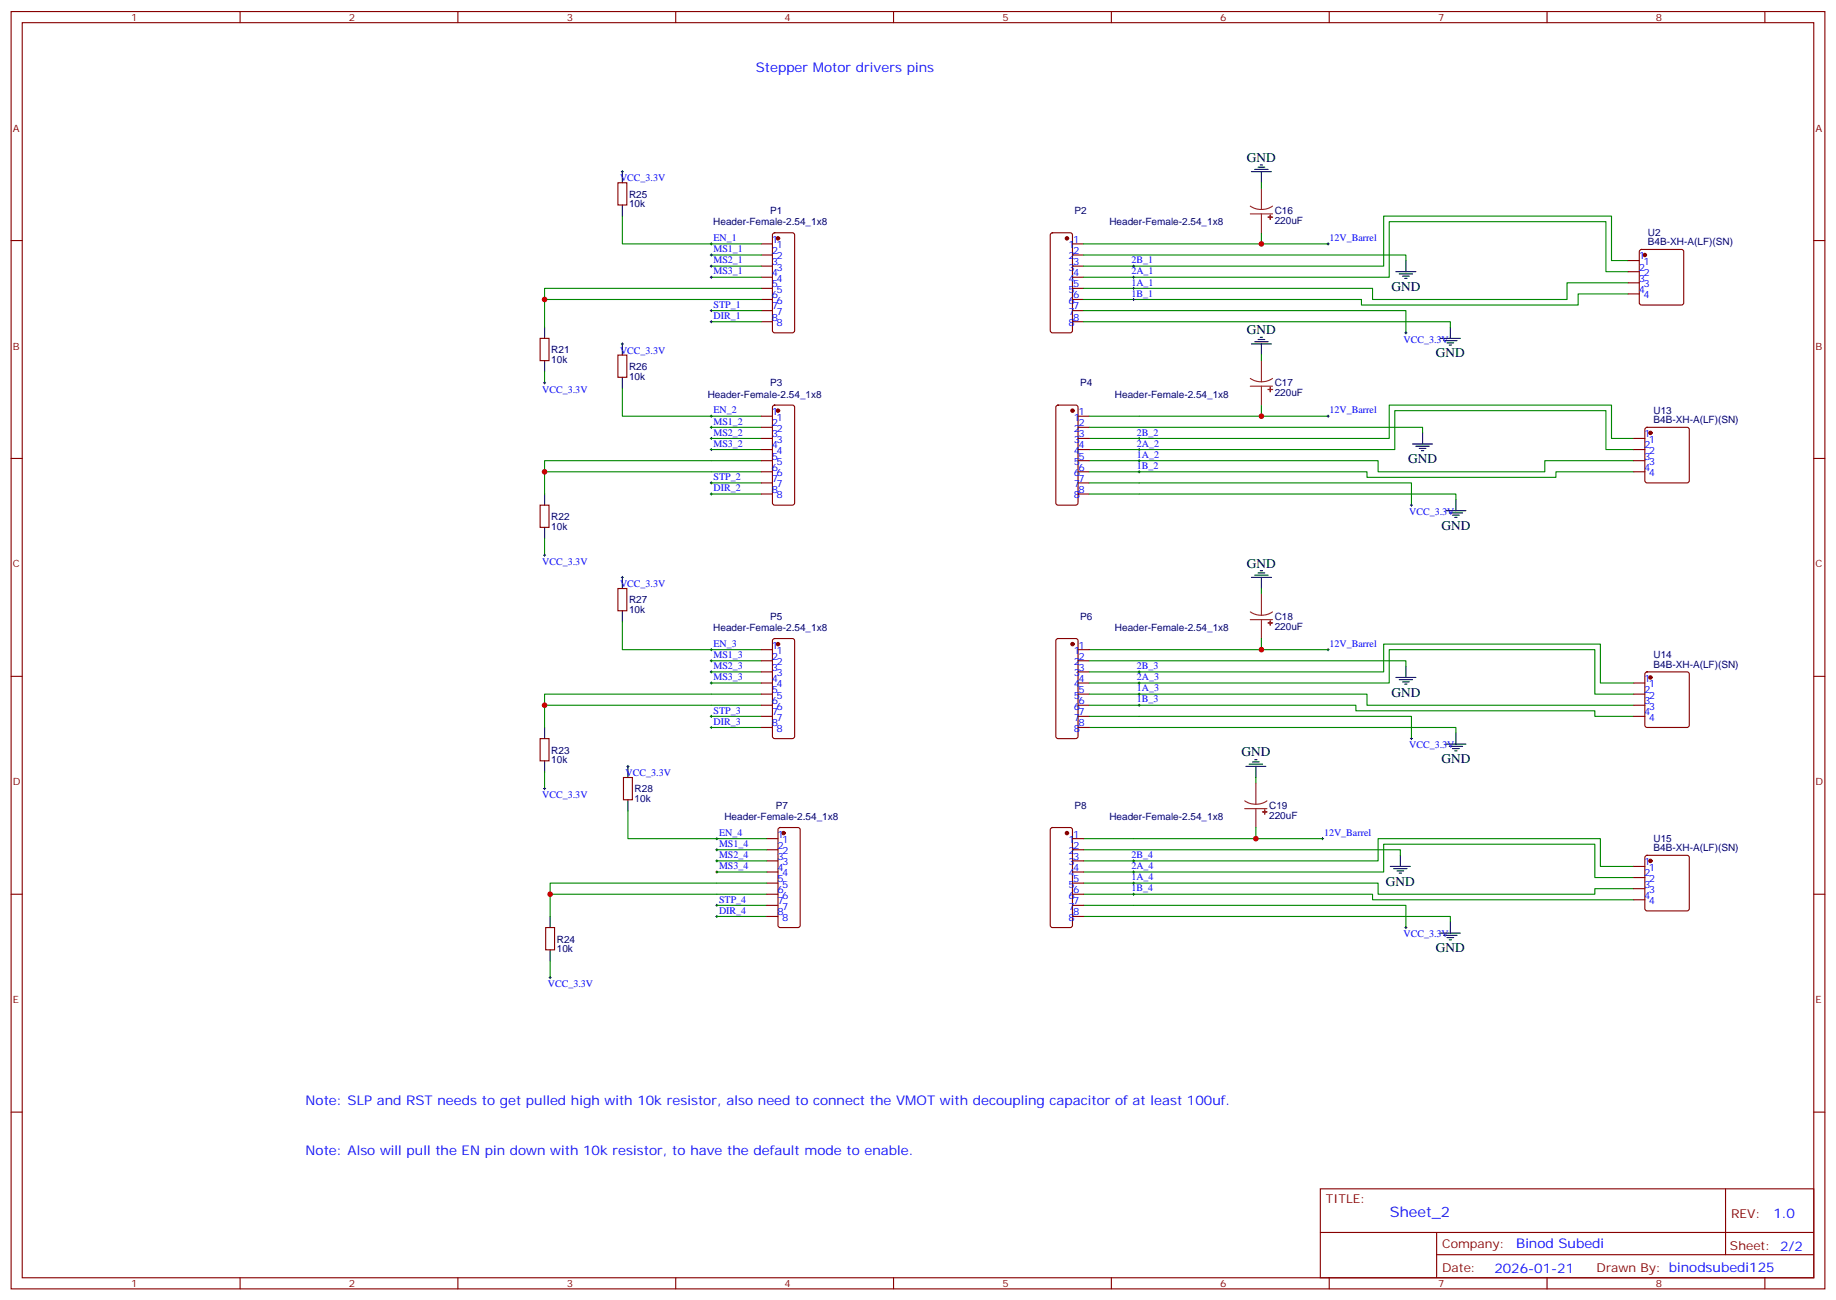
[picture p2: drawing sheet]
<svg xmlns="http://www.w3.org/2000/svg" width="583mm" height="413mm" viewBox="0 0 583 413" stroke-linecap="round" stroke-linejoin="round" font-family="sans-serif">
<g fill="none" stroke="#870000" stroke-width=".35">
<path d="M3.5 3.7h575.8v405.3h-575.8zM7.1 7.2h568.6v398.3h-568.6zM76.2 3.7v3.5M145.3 3.7v3.5M214.5 3.7v3.5M283.6 3.7v3.5M352.8 3.7v3.5M421.9 3.7v3.5M491.1 3.7v3.5M560.2 3.7v3.5M196.1 58h2.9v7.1h-2.9zM3.5 76.3h3.6"/>
<path d="M241.7 77.4h3.5M245.4 74.1l.5-.2h5.6l.5 .2 .2 .5v30.3l-.2 .5-.5 .2h-5.6l-.5-.2-.2-.5v-30.3zM333.6 74.1l.5-.2h5.6l.5 .2 .2 .5v30.3l-.2 .5-.5 .2h-5.6l-.5-.2-.2-.5v-30.3zM340.4 77.4h3.6M520.6 79.4l.5-.2h12.7l.5 .2 .2 .5v16.2l-.3 .5-.4 .2h-12.7l-.5-.2-.3-.5v-16.2zM575.7 76.3h3.6M241.7 80.9h3.5M241.7 84.5h3.5M241.7 88h3.5M241.7 91.5h3.5M241.7 95h3.5M241.7 98.6h3.5"/>
<path d="M340.4 80.9h3.6M340.4 84.5h3.6M340.4 88h3.6M340.4 91.5h3.6M340.4 95h3.6M340.4 98.6h3.6M516.8 82.7h3.5M516.8 86.2h3.5M516.8 89.7h3.5M516.8 93.3h3.5M171.4 107.4h2.9v7h-2.9zM196.1 112.7h2.9v7h-2.9z"/>
<path d="M241.7 102.1h3.5M340.4 102.1h3.6M241.7 132.1h3.5M241.7 135.6h3.5M241.7 139.1h3.5M245.4 128.8l.5-.2h5.6l.5 .2 .2 .5v30.3l-.2 .5-.5 .2h-5.6l-.5-.2-.2-.5v-30.3zM335.4 128.8l.4-.2h5.7l.5 .2 .2 .5v30.3l-.2 .5-.5 .2h-5.7l-.5-.2-.2-.5v-30.3zM342.2 132.1h3.5M342.2 135.6h3.5M342.2 139.1h3.5M518.6 139.1h3.5M522.3 135.8l.5-.2h12.7l.5 .2 .2 .5v16.2l-.2 .5-.5 .2h-12.7l-.5-.2-.2-.5v-16.2z"/>
<path d="M3.5 145.5h3.6M241.7 142.7h3.5M241.7 146.2h3.5M241.7 149.7h3.5M241.7 153.2h3.5M241.7 156.8h3.5M342.2 142.7h3.5M342.2 146.2h3.5M342.2 149.7h3.5M342.2 153.2h3.5M342.2 156.8h3.5M518.6 142.7h3.5"/>
<path d="M518.6 146.2h3.5M518.6 149.7h3.5M575.7 145.5h3.6M171.4 160.3h2.9v7.1h-2.9zM196.1 186.8h2.9v7h-2.9zM3.5 214.6h3.6M241.7 206.2h3.5M241.7 209.7h3.5M241.7 213.2h3.5M241.7 216.7h3.5M245.4 202.8l.5-.2h5.6l.5 .2 .2 .5v30.4l-.2 .5-.5 .2h-5.6l-.5-.2-.2-.5v-30.4zM335.4 202.8l.4-.2h5.7l.5 .2 .2 .5v30.4l-.2 .5-.5 .2h-5.7l-.5-.2-.2-.5v-30.4z"/>
<path d="M342.2 206.2h3.5M342.2 209.7h3.5M342.2 213.2h3.5M342.2 216.7h3.5M518.6 216.7h3.5M522.3 213.4l.5-.2h12.7l.5 .2 .2 .5v16.3l-.2 .5-.5 .2h-12.7l-.5-.3-.2-.4v-16.3zM575.7 214.6h3.6M171.4 234.4h2.9v7h-2.9zM241.7 220.3h3.5M241.7 223.8h3.5M241.7 227.3h3.5M241.7 230.9h3.5"/>
<path d="M342.2 220.3h3.5M342.2 223.8h3.5M342.2 227.3h3.5M342.2 230.9h3.5M518.6 220.3h3.5M518.6 223.8h3.5M518.6 227.3h3.5M197.9 246.7h2.8v7.1h-2.8zM243.4 266.1h3.5M243.4 269.7h3.5M243.4 273.2h3.5M243.4 276.7h3.5"/>
<path d="M247.2 262.8l.4-.2h5.7l.5 .2 .2 .5v30.4l-.2 .5-.5 .2h-5.7l-.4-.3-.3-.4v-30.4zM333.6 262.8l.5-.2h5.6l.5 .2 .2 .5v30.4l-.2 .5-.5 .2h-5.6l-.5-.3-.2-.4v-30.4zM340.4 266.1h3.6M340.4 269.7h3.6M340.4 273.2h3.6M340.4 276.7h3.6M518.6 275h3.5M518.6 278.5h3.5M522.3 271.6l.5-.2h12.7l.5 .2 .2 .5v16.3l-.2 .5-.5 .2h-12.7l-.5-.3-.2-.4v-16.3zM3.5 283.8h3.6M173.2 294.4h2.8v7h-2.8zM243.4 283.8h3.5"/>
<path d="M243.4 280.2h3.5M243.4 287.3h3.5M243.4 290.8h3.5M340.4 283.8h3.6M340.4 280.2h3.6M340.4 287.3h3.6M340.4 290.8h3.6M518.6 282h3.5M518.6 285.5h3.5M575.7 283.8h3.6M3.5 352.9h3.6M575.7 352.9h3.6"/>
<path d="M419.1 377.3h156.6v28.2h-156.6zM547.7 377.3v20.9M419.1 391.1h156.5M456 398.2h119.6M456 391.1v14.1M76.2 405.5v3.5M145.3 405.5v3.5M214.5 405.5v3.5M283.6 405.5v3.5M352.8 405.5v3.5M421.9 405.5v3.5M491.1 405.5v3.5"/>
<path d="M560.2 405.5v3.5"/>
</g>
<g fill="#870000" stroke="#870000" stroke-width=".35">
<circle cx="338.7" cy="75.6" r=".53"/>
<circle cx="246.9" cy="75.6" r=".53"/>
<circle cx="246.9" cy="130.3" r=".53"/>
<circle cx="340.4" cy="130.3" r=".53"/>
<circle cx="246.9" cy="204.4" r=".53"/>
<circle cx="340.4" cy="204.4" r=".53"/>
<circle cx="248.7" cy="264.4" r=".53"/>
<circle cx="338.7" cy="264.4" r=".53"/>
<circle cx="522.1" cy="80.9" r=".53"/>
<circle cx="523.9" cy="137.4" r=".53"/>
<circle cx="523.9" cy="215" r=".53"/>
<circle cx="523.9" cy="273.2" r=".53"/>
</g>
<g fill="none" stroke="#000" stroke-width=".32">
<path d="M197.2 54.5h.7M197.6 54.1v.7M225.4 77.4h.7M225.8 77v.8M421.2 77.4h.7M421.6 77v.8M225.4 80.9h.7M225.4 84.5h.7M225.4 88h.7M225.4 98.6h.7M225.8 80.6v.7M225.8 84.1v.7"/>
<path d="M225.8 87.6v.7M225.8 98.2v.7M359.5 84.5h.7M359.5 88h.7M359.5 91.5h.7M359.5 95h.7M359.8 84.1v.7M359.8 87.6v.7M359.8 91.2v.7M359.8 94.7v.7M197.2 109.1h.7M197.6 108.8v.7"/>
<path d="M225.4 102.1h.7M225.8 101.7v.7M445.9 105.6h.7M446.3 105.3v.7M172.5 121.5h.7M172.9 121.1v.7M225.4 139.1h.7M225.4 135.6h.7M225.4 132.1h.7M225.8 131.7v.7M225.8 135.3v.7M225.8 138.8v.7"/>
<path d="M361.2 139.1h.7M361.6 138.8v.7M421.2 132.1h.7M421.6 131.7v.7M225.4 142.7h.7M225.4 156.8h.7M225.4 153.2h.7M225.8 142.3v.7M225.8 152.9v.7M225.8 156.4v.7M361.2 149.7h.7M361.2 146.2h.7"/>
<path d="M361.2 142.7h.7M361.6 142.3v.7M361.6 145.8v.7M361.6 149.4v.7M448 159.9v.8M172.5 176.2h.7M172.9 175.8v.7M447.7 160.3h.7M197.2 183.2h.7M197.6 182.9v.7M225.4 216.7h.7M225.4 213.2h.7"/>
<path d="M225.4 209.7h.7M225.4 206.2h.7M225.8 205.8v.7M225.8 209.3v.7M225.8 212.9v.7M225.8 216.4v.7M361.2 216.7h.7M361.2 213.2h.7M361.6 212.9v.7M361.6 216.4v.7M361.6 219.9v.7M421.2 206.2h.7"/>
<path d="M421.6 205.8v.7M225.4 230.9h.7M225.4 227.3h.7M225.8 227v.7M225.8 230.5v.7M361.2 223.8h.7M361.2 220.3h.7M361.6 223.4v.8M447.7 234.4h.7M448 234v.7M172.5 250.3h.7M172.9 249.9v.7"/>
<path d="M199 243.2h.7M199.3 242.9v.7M227.2 276.7h.7M227.2 273.2h.7M227.2 269.7h.7M227.2 266.1h.7M227.5 265.8v.7M227.5 269.3v.7M227.5 272.8v.7M227.5 276.4v.7M359.5 276.7h.7M359.5 273.2h.7"/>
<path d="M359.8 272.8v.7M359.8 276.4v.7M359.8 279.9v.7M419.5 266.1h.7M419.8 265.8v.7M227.2 290.8h.7M227.2 287.3h.7M227.5 286.9v.8M227.5 290.5v.7M359.5 283.8h.7M359.5 280.2h.7M359.8 283.4v.7"/>
<path d="M445.9 294.4h.7M446.3 294v.7M174.3 310.2h.7M174.6 309.9v.7"/>
</g>
<g fill="none" stroke="#008700" stroke-width=".35">
<path d="M400.4 58v1.8M197.6 68.6v8.8h44.1M400.4 73.9v3.5h-56.4M400.4 77.4h21.2M172.9 95h68.8M225.8 80.9h15.9M225.8 88h15.9M225.8 84.5h15.9M225.8 98.6h15.9M241.7 91.5h-68.8v12.4M344 98.6h102.3v7M344 80.9h102.3v1.8"/>
<path d="M516.8 93.3h-15.9v3.5h-68.7v-1.8h-88.2M516.8 89.7h-19.4v5.3h-61.7v-3.5h-91.7M516.8 86.2h-7v-15.9h-68.8v17.7h-97M516.8 82.7h-5.3v-14.1h-72.3v15.9h-95.2M172.9 118v3.5M225.8 102.1h15.9M344 102.1h116.4v1.8M400.4 112.7v1.7M197.6 123.3v8.8h44.1M225.8 139.1h15.9M225.8 135.6h15.9M345.7 135.6h105.9v1.8"/>
<path d="M345.7 139.1h95.3v-10.5h70.5v10.5h7.1M345.7 132.1h54.7M400.4 128.6v3.5h21.2M172.9 149.7h68.8M225.8 153.2h15.9M225.8 156.8h15.9M225.8 142.7h15.9M241.7 146.2h-68.8v10.6M345.7 142.7h97v-12.4h67.1v12.4h8.8M345.7 146.2h91.7v3.5h53v-3.5h28.2M345.7 149.7h88.2v1.8h60v-1.8h24.7M345.7 153.2h102.3v7.1"/>
<path d="M345.7 156.8h116.4v1.7M172.9 170.9v5.3M197.6 197.3v8.9h44.1M400.4 186.8v1.7M225.8 213.2h15.9M225.8 216.7h15.9M225.8 209.7h15.9M345.7 209.7h100.6v1.8M345.7 213.2h93.5v-8.8h68.8v12.3h10.6M345.7 216.7h95.3v-10.5h65.2v14.1h12.4M345.7 206.2h54.7M400.4 202.6v3.6h21.2"/>
<path d="M172.9 223.8h68.8M225.8 227.3h15.9M225.8 230.9h15.9M241.7 220.3h-68.8v10.6M345.7 220.3h88.2v3.5h84.7M345.7 223.8h84.7v1.8h75.8v1.7h12.4M345.7 230.9h116.4v1.7M345.7 227.3h102.3v7.1M172.9 245v5.3M199.3 257.3v8.8h44.1M398.6 246.7v1.8M227.5 273.2h15.9"/>
<path d="M227.5 276.7h15.9M227.5 269.7h15.9M344 269.7h100.5v1.7M344 273.2h93.4v-7.1h70.6v8.9h10.6M344 276.7h95.2v-8.8h67v10.6h12.4M344 266.1h54.6M398.6 262.6v3.5h21.2M174.6 283.8h68.8M227.5 287.3h15.9M227.5 290.8h15.9M243.4 280.2h-68.8v10.6M344 280.2h93.4v3.6h68.8v-1.8h12.4"/>
<path d="M344 283.8h91.7v1.7h82.9M344 290.8h116.4v1.8M344 287.3h102.3v7.1M174.6 304.9v5.3"/>
</g>
<g fill="none" stroke="#000" stroke-width=".35">
<path d="M197.6 54.5v3.5M397.2 54.5h6.4M398.3 53.8h4.2M399.3 53.1h2.2M400 52.4h.8M400.4 54.5v3.5M197.6 65.1v3.5M443.1 86.2h6.3M444.1 86.9h4.3M445.2 87.6h2.1M445.9 88.3h.7M446.3 82.7v3.5"/>
<path d="M172.9 103.9v3.5M172.9 114.4v3.6M197.6 109.1v3.6M197.6 119.7v3.6M397.2 109.1h6.4M398.3 108.4h4.2M399.3 107.7h2.2M400 107h.8M400.4 109.1v3.6M457.2 107.4h6.3M458.3 108.1h4.2M459.3 108.8h2.1"/>
<path d="M460 109.5h.7M460.4 103.9v3.5M451.6 137.4v3.5M172.9 156.8v3.5M448.4 140.9h6.3M449.4 141.6h4.3M450.5 142.3h2.1M451.2 143h.7M462.1 158.5v3.6M172.9 167.4v3.5M459 162.1h6.3M460 162.8h4.3"/>
<path d="M461.1 163.5h2.1M461.8 164.2h.7M197.6 183.2v3.6M197.6 193.8v3.5M397.2 183.2h6.4M398.3 182.5h4.2M399.3 181.8h2.2M400 181.1h.8M400.4 183.2v3.6M443.1 215h6.3M444.1 215.7h4.3M445.2 216.4h2.1"/>
<path d="M445.9 217.1h.7M446.3 211.5v3.5M172.9 230.9v3.5M459 236.1h6.3M460 236.9h4.3M461.1 237.6h2.1M461.8 238.3h.7M462.1 232.6v3.5M172.9 241.4v3.6M199.3 243.2v3.5M199.3 253.8v3.5M395.5 243.2h6.3"/>
<path d="M396.5 242.5h4.3M397.6 241.8h2.1M398.3 241.1h.7M398.6 243.2v3.5M441.3 275h6.4M442.4 275.7h4.2M443.4 276.4h2.2M444.1 277.1h.8M444.5 271.4v3.6M174.6 290.8v3.6M457.2 296.1h6.3M458.3 296.8h4.2"/>
<path d="M459.3 297.5h2.1M460 298.2h.7M460.4 292.6v3.5M174.6 301.4v3.5"/>
</g>
<g fill="none" stroke="#8c2424" stroke-width=".35">
<path d="M400.4 59.8v6.7M396.9 65.4l1.7 .8 1.8 .3M396.9 67.9h7M400.4 67.9v6M403.9 65.4l-1.6 .8-1.9 .3M400.4 114.4v6.7M396.9 120.1l1.7 .8 1.8 .2M396.9 122.6h7M400.4 122.6v6M403.9 120.1l-1.6 .8-1.9 .2M396.9 194.2l1.7 .8 1.8 .2M396.9 196.6h7"/>
<path d="M400.4 188.5v6.7M400.4 196.6v6M403.9 194.2l-1.6 .8-1.9 .2M395.1 254.1l1.7 .9 1.8 .2M395.1 256.6h7.1M398.6 248.5v6.7M398.6 256.6v6M402.2 254.1l-1.7 .9-1.9 .2"/>
</g>
<g fill="#8c2424" stroke="#8c2424" stroke-width=".35">
<path d="M402.5 68.9h1.4z"/>
<path d="M403.2 68.2v1.4z"/>
<path d="M402.5 123.6h1.4z"/>
<path d="M403.2 122.9v1.4z"/>
<path d="M402.5 197.7h1.4z"/>
<path d="M403.2 197v1.4z"/>
<path d="M400.8 257.6l1.4 .1z"/>
<path d="M401.4 257l.1 1.4z"/>
</g>
<g fill="#c00">
<circle cx="172.9" cy="149.7" r=".88"/>
<circle cx="172.9" cy="223.8" r=".88"/>
<circle cx="174.6" cy="283.8" r=".88"/>
<circle cx="172.9" cy="95" r=".88"/>
<circle cx="400.4" cy="77.4" r=".88"/>
<circle cx="400.4" cy="132.1" r=".88"/>
<circle cx="400.4" cy="206.2" r=".88"/>
<circle cx="398.6" cy="266.1" r=".88"/>
</g>
<text font-size="4.6" fill="#00f" x="441.2" y="386.3">Sheet_2</text>
<g font-size="4.2" fill="#00f">
<text x="239.9" y="22.7">Stepper Motor drivers pins</text>
<text x="97" y="350.8">Note: SLP and RST needs to get pulled high with 10k resistor, also need to connect the VMOT with decoupling capacitor of at least 100uf.</text>
<text x="97" y="366.7">Note: Also will pull the EN pin down with 10k resistor, to have the default mode to enable.</text>
<text x="562.9" y="386.5">1.0</text>
<text x="481.3" y="396.1">Binod Subedi</text>
<text x="474.4" y="403.9">2026-01-21</text>
</g>
<g font-size="4.2">
<text x="395.8" y="51.3">GND</text>
<text x="441.7" y="92.3">GND</text>
<text x="395.8" y="106">GND</text>
<text x="455.8" y="113.4">GND</text>
<text x="447" y="147">GND</text>
<text x="457.6" y="168.1">GND</text>
<text x="395.8" y="180.1">GND</text>
<text x="441.7" y="221">GND</text>
<text x="394.1" y="240.1">GND</text>
<text x="457.6" y="242.2">GND</text>
<text x="439.9" y="281">GND</text>
<text x="455.8" y="302.2">GND</text>
</g>
<g font-size="3.9" fill="#800">
<text x="420.9" y="381.8">TITLE:</text>
<text x="549.5" y="386.5">REV:</text>
<text x="457.8" y="396">Company:</text>
<text x="549.1" y="396.7">Sheet: 2/2</text>
<text x="457.8" y="403.7">Date:</text>
<text x="506.8" y="403.8">Drawn By: binodsubedi125</text>
</g>
<g font-size="3.2" fill="#800">
<text x="41.6" y="6.7">1</text>
<text x="110.8" y="6.7">2</text>
<text x="179.9" y="6.7">3</text>
<text x="249.1" y="6.7">4</text>
<text x="318.2" y="6.7">5</text>
<text x="387.3" y="6.7">6</text>
<text x="456.5" y="6.7">7</text>
<text x="525.6" y="6.7">8</text>
<text x="4.1" y="41.8">A</text>
<text x="576.3" y="41.8">A</text>
<text x="4.1" y="110.9">B</text>
<text x="576.3" y="110.9">B</text>
<text x="4.1" y="180.1">C</text>
<text x="576.3" y="180.1">C</text>
<text x="4.1" y="249.2">D</text>
<text x="576.3" y="249.2">D</text>
<text x="4.1" y="318.3">E</text>
<text x="576.3" y="318.3">E</text>
<text x="41.6" y="408.5">1</text>
<text x="110.8" y="408.5">2</text>
<text x="179.9" y="408.5">3</text>
<text x="249.1" y="408.5">4</text>
<text x="318.2" y="408.5">5</text>
<text x="387.3" y="408.5">6</text>
<text x="456.5" y="408.5">7</text>
<text x="525.6" y="408.5">8</text>
</g>
<g font-size="3.2" fill="#00f">
<text x="196.8" y="57.5">VCC_3.3V</text>
<text x="226.5" y="76.5">EN_1</text>
<text x="245" y="77">1</text>
<text x="340.6" y="77">1</text>
<text x="422" y="76.5">12V_Barrel</text>
<text x="226.5" y="80">MS1_1</text>
<text x="226.5" y="83.6">MS2_1</text>
<text x="245" y="80.6">2</text>
<text x="246.5" y="78.8">1</text>
<text x="246.5" y="82.3">2</text>
<text x="339.1" y="78.8">1</text>
<text x="339.1" y="82.3">2</text>
<text x="340.6" y="80.6">2</text>
<text x="359.1" y="83.6">2B_1</text>
<text x="520.2" y="82.3">1</text>
<text x="226.5" y="87.1">MS3_1</text>
<text x="245" y="84.1">3</text>
<text x="245" y="87.6">4</text>
<text x="246.5" y="85.9">3</text>
<text x="246.5" y="89.4">4</text>
<text x="339.1" y="85.9">3</text>
<text x="339.1" y="89.4">4</text>
<text x="340.6" y="84.1">3</text>
<text x="340.6" y="87.6">4</text>
<text x="359.1" y="87.1">2A_1</text>
<text x="520.2" y="85.9">2</text>
<text x="520.2" y="89.4">3</text>
<text x="521.7" y="84.1">1</text>
<text x="521.7" y="87.6">2</text>
<text x="245" y="91.2">5</text>
<text x="245" y="94.7">6</text>
<text x="246.5" y="92.9">5</text>
<text x="339.1" y="92.9">5</text>
<text x="340.6" y="91.2">5</text>
<text x="340.6" y="94.7">6</text>
<text x="359.1" y="90.6">1A_1</text>
<text x="359.1" y="94.2">1B_1</text>
<text x="520.2" y="92.9">4</text>
<text x="521.7" y="91.2">3</text>
<text x="521.7" y="94.7">4</text>
<text x="226.5" y="97.7">STP_1</text>
<text x="226.5" y="101.2">DIR_1</text>
<text x="245" y="98.2">7</text>
<text x="245" y="101.7">8</text>
<text x="246.5" y="96.4">6</text>
<text x="246.5" y="100">7</text>
<text x="339.1" y="96.4">6</text>
<text x="339.1" y="100">7</text>
<text x="340.6" y="98.2">7</text>
<text x="340.6" y="101.7">8</text>
<text x="246.5" y="103.5">8</text>
<text x="339.1" y="103.5">8</text>
<text x="196.8" y="112.2">VCC_3.3V</text>
<text x="445.5" y="108.7">VCC_3.3V</text>
<text x="172.1" y="124.6">VCC_3.3V</text>
<text x="226.5" y="131.2">EN_2</text>
<text x="245" y="131.7">1</text>
<text x="342.4" y="131.7">1</text>
<text x="422" y="131.2">12V_Barrel</text>
<text x="226.5" y="134.7">MS1_2</text>
<text x="245" y="135.3">2</text>
<text x="246.5" y="133.5">1</text>
<text x="246.5" y="137">2</text>
<text x="340.9" y="133.5">1</text>
<text x="340.9" y="137">2</text>
<text x="342.4" y="135.3">2</text>
<text x="226.5" y="141.8">MS3_2</text>
<text x="226.5" y="138.3">MS2_2</text>
<text x="245" y="138.8">3</text>
<text x="245" y="142.3">4</text>
<text x="246.5" y="140.5">3</text>
<text x="340.9" y="140.5">3</text>
<text x="342.4" y="138.8">3</text>
<text x="342.4" y="142.3">4</text>
<text x="360.9" y="141.8">2A_2</text>
<text x="360.9" y="138.3">2B_2</text>
<text x="521.9" y="138.8">1</text>
<text x="521.9" y="142.3">2</text>
<text x="523.4" y="140.5">1</text>
<text x="245" y="145.8">5</text>
<text x="245" y="149.4">6</text>
<text x="246.5" y="144.1">4</text>
<text x="246.5" y="147.6">5</text>
<text x="340.9" y="144.1">4</text>
<text x="340.9" y="147.6">5</text>
<text x="342.4" y="145.8">5</text>
<text x="342.4" y="149.4">6</text>
<text x="360.9" y="148.8">1B_2</text>
<text x="360.9" y="145.3">1A_2</text>
<text x="521.9" y="145.8">3</text>
<text x="521.9" y="149.4">4</text>
<text x="523.4" y="144.1">2</text>
<text x="523.4" y="147.6">3</text>
<text x="226.5" y="155.9">DIR_2</text>
<text x="226.5" y="152.4">STP_2</text>
<text x="245" y="152.9">7</text>
<text x="246.5" y="151.1">6</text>
<text x="246.5" y="154.7">7</text>
<text x="340.9" y="151.1">6</text>
<text x="340.9" y="154.7">7</text>
<text x="342.4" y="152.9">7</text>
<text x="523.4" y="151.1">4</text>
<text x="245" y="156.4">8</text>
<text x="246.5" y="158.2">8</text>
<text x="340.9" y="158.2">8</text>
<text x="342.4" y="156.4">8</text>
<text x="447.3" y="163.4">VCC_3.3V</text>
<text x="172.1" y="179.3">VCC_3.3V</text>
<text x="196.8" y="186.3">VCC_3.3V</text>
<text x="226.5" y="208.8">MS1_3</text>
<text x="226.5" y="205.3">EN_3</text>
<text x="245" y="205.8">1</text>
<text x="245" y="209.3">2</text>
<text x="246.5" y="207.6">1</text>
<text x="340.9" y="207.6">1</text>
<text x="342.4" y="205.8">1</text>
<text x="342.4" y="209.3">2</text>
<text x="422" y="205.2">12V_Barrel</text>
<text x="226.5" y="215.9">MS3_3</text>
<text x="226.5" y="212.3">MS2_3</text>
<text x="245" y="212.9">3</text>
<text x="246.5" y="211.1">2</text>
<text x="246.5" y="214.6">3</text>
<text x="340.9" y="211.1">2</text>
<text x="340.9" y="214.6">3</text>
<text x="342.4" y="212.9">3</text>
<text x="360.9" y="215.9">2A_3</text>
<text x="360.9" y="212.3">2B_3</text>
<text x="245" y="216.4">4</text>
<text x="245" y="219.9">5</text>
<text x="246.5" y="218.2">4</text>
<text x="246.5" y="221.7">5</text>
<text x="340.9" y="218.2">4</text>
<text x="340.9" y="221.7">5</text>
<text x="342.4" y="216.4">4</text>
<text x="342.4" y="219.9">5</text>
<text x="360.9" y="219.4">1A_3</text>
<text x="521.9" y="216.4">1</text>
<text x="521.9" y="219.9">2</text>
<text x="523.4" y="218.2">1</text>
<text x="523.4" y="221.7">2</text>
<text x="226.5" y="226.4">STP_3</text>
<text x="245" y="223.4">6</text>
<text x="245" y="227">7</text>
<text x="246.5" y="225.2">6</text>
<text x="340.9" y="225.2">6</text>
<text x="342.4" y="223.4">6</text>
<text x="342.4" y="227">7</text>
<text x="360.9" y="222.9">1B_3</text>
<text x="521.9" y="223.4">3</text>
<text x="521.9" y="227">4</text>
<text x="523.4" y="225.2">3</text>
<text x="226.5" y="230">DIR_3</text>
<text x="245" y="230.5">8</text>
<text x="246.5" y="228.7">7</text>
<text x="246.5" y="232.3">8</text>
<text x="340.9" y="228.7">7</text>
<text x="340.9" y="232.3">8</text>
<text x="342.4" y="230.5">8</text>
<text x="523.4" y="228.7">4</text>
<text x="447.3" y="237.5">VCC_3.3V</text>
<text x="198.6" y="246.3">VCC_3.3V</text>
<text x="172.1" y="253.3">VCC_3.3V</text>
<text x="228.2" y="268.8">MS1_4</text>
<text x="228.2" y="265.3">EN_4</text>
<text x="246.8" y="265.8">1</text>
<text x="246.8" y="269.3">2</text>
<text x="248.2" y="267.5">1</text>
<text x="339.1" y="267.5">1</text>
<text x="340.6" y="265.8">1</text>
<text x="340.6" y="269.3">2</text>
<text x="420.3" y="265.2">12V_Barrel</text>
<text x="228.2" y="275.8">MS3_4</text>
<text x="228.2" y="272.3">MS2_4</text>
<text x="246.8" y="272.8">3</text>
<text x="248.2" y="271.1">2</text>
<text x="248.2" y="274.6">3</text>
<text x="339.1" y="271.1">2</text>
<text x="339.1" y="274.6">3</text>
<text x="340.6" y="272.8">3</text>
<text x="359.1" y="275.8">2A_4</text>
<text x="359.1" y="272.3">2B_4</text>
<text x="521.9" y="274.6">1</text>
<text x="246.8" y="276.4">4</text>
<text x="246.8" y="279.9">5</text>
<text x="248.2" y="278.1">4</text>
<text x="248.2" y="281.7">5</text>
<text x="339.1" y="278.1">4</text>
<text x="339.1" y="281.7">5</text>
<text x="340.6" y="276.4">4</text>
<text x="340.6" y="279.9">5</text>
<text x="359.1" y="279.4">1A_4</text>
<text x="521.9" y="278.1">2</text>
<text x="521.9" y="281.7">3</text>
<text x="523.4" y="276.4">1</text>
<text x="523.4" y="279.9">2</text>
<text x="228.2" y="286.4">STP_4</text>
<text x="246.8" y="283.4">6</text>
<text x="246.8" y="286.9">7</text>
<text x="248.2" y="285.2">6</text>
<text x="339.1" y="285.2">6</text>
<text x="340.6" y="283.4">6</text>
<text x="340.6" y="286.9">7</text>
<text x="359.1" y="282.9">1B_4</text>
<text x="521.9" y="285.2">4</text>
<text x="523.4" y="283.4">3</text>
<text x="523.4" y="286.9">4</text>
<text x="228.2" y="289.9">DIR_4</text>
<text x="246.8" y="290.5">8</text>
<text x="248.2" y="288.7">7</text>
<text x="248.2" y="292.2">8</text>
<text x="339.1" y="288.7">7</text>
<text x="339.1" y="292.2">8</text>
<text x="340.6" y="290.5">8</text>
<text x="445.5" y="297.4">VCC_3.3V</text>
<text x="173.9" y="313.3">VCC_3.3V</text>
</g>
<g font-size="3.2" fill="#000080">
<text x="199.7" y="65.8">10k</text>
<text x="199.7" y="62.7">R25</text>
<text x="226.4" y="71.6">Header-Female-2.54_1x8</text>
<text x="244.5" y="67.9">P1</text>
<text x="341.1" y="67.9">P2</text>
<text x="352.1" y="71.6">Header-Female-2.54_1x8</text>
<text x="404.6" y="71.1">220uF</text>
<text x="404.6" y="67.9">C16</text>
<text x="523.1" y="77.9">B4B-XH-A(LF)(SN)</text>
<text x="523.1" y="74.9">U2</text>
<text x="175" y="112.1">R21</text>
<text x="175" y="115.2">10k</text>
<text x="199.7" y="117.4">R26</text>
<text x="199.7" y="120.5">10k</text>
<text x="244.5" y="122.6">P3</text>
<text x="342.9" y="122.6">P4</text>
<text x="404.6" y="125.8">220uF</text>
<text x="404.6" y="122.6">C17</text>
<text x="224.7" y="126.2">Header-Female-2.54_1x8</text>
<text x="353.9" y="126.2">Header-Female-2.54_1x8</text>
<text x="524.9" y="131.3">U13</text>
<text x="524.9" y="134.3">B4B-XH-A(LF)(SN)</text>
<text x="175" y="165">R22</text>
<text x="175" y="168.1">10k</text>
<text x="199.7" y="191.5">R27</text>
<text x="199.7" y="194.6">10k</text>
<text x="244.5" y="196.6">P5</text>
<text x="342.9" y="196.6">P6</text>
<text x="404.6" y="196.7">C18</text>
<text x="226.4" y="200.3">Header-Female-2.54_1x8</text>
<text x="353.9" y="200.3">Header-Female-2.54_1x8</text>
<text x="404.6" y="199.9">220uF</text>
<text x="524.9" y="208.9">U14</text>
<text x="524.9" y="211.9">B4B-XH-A(LF)(SN)</text>
<text x="175" y="239.1">R23</text>
<text x="175" y="242.2">10k</text>
<text x="201.4" y="251.5">R28</text>
<text x="201.4" y="254.5">10k</text>
<text x="246.3" y="256.6">P7</text>
<text x="341.1" y="256.6">P8</text>
<text x="402.9" y="256.7">C19</text>
<text x="230" y="260.3">Header-Female-2.54_1x8</text>
<text x="352.1" y="260.3">Header-Female-2.54_1x8</text>
<text x="402.9" y="259.9">220uF</text>
<text x="524.9" y="267.1">U15</text>
<text x="524.9" y="270.2">B4B-XH-A(LF)(SN)</text>
<text x="176.7" y="299.1">R24</text>
<text x="176.7" y="302.2">10k</text>
</g>
</svg>
